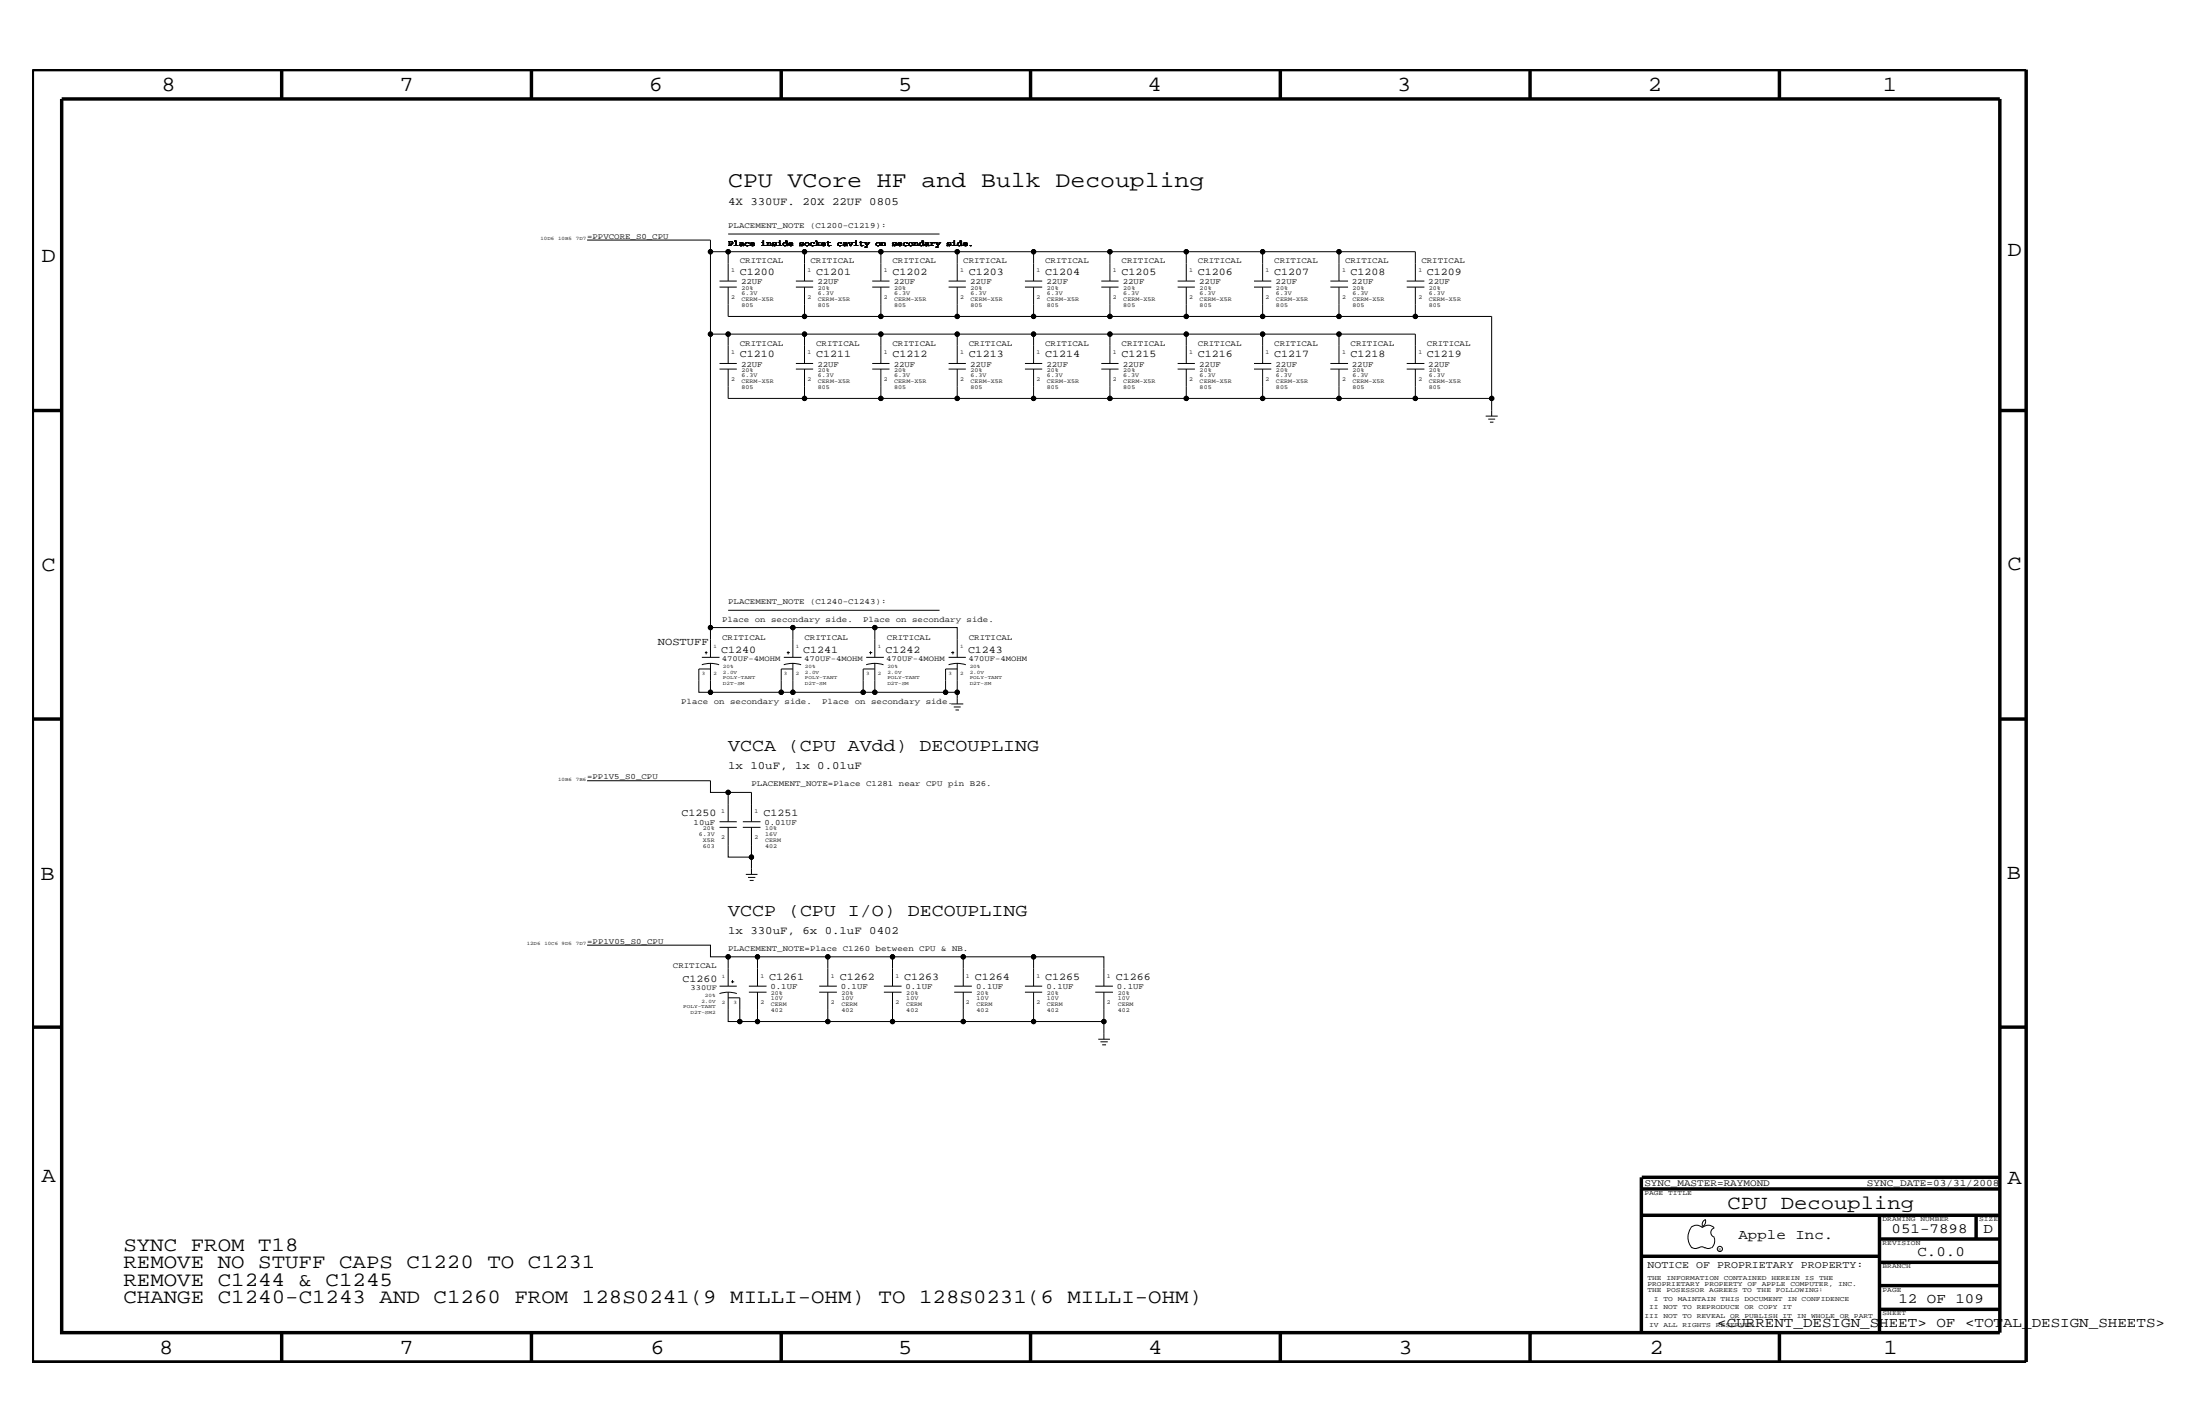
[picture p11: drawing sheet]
<svg xmlns="http://www.w3.org/2000/svg" width="432mm" height="279mm" viewBox="0 0 432 279" stroke-linecap="round" stroke-linejoin="round" font-family="sans-serif">
<g fill="none" stroke="#000" stroke-width=".2">
<path d="M115.2 47.1h24.2v2.3h3.5M139.4 49.4v16.2M141.2 56.3h3.4M141.2 55.1h3.4M142.9 56.3v5.8h15M142.9 45.9h41.5M156.2 56.3h3.4M156.2 55.1h3.4M157.9 56.3v5.8h15v-5.8M157.9 49.4h-15v5.7M171.2 56.3h3.4M171.2 55.1h3.4"/>
<path d="M172.9 49.4h-15v5.7M186.2 56.3h3.4M186.2 55.1h3.4M187.9 49.4h-15v5.7M187.9 56.3v5.8M201.2 56.3h3.4M201.2 55.1h3.4M202.9 49.4h-15v5.7M202.9 56.3v5.8M216.2 56.3h3.3M216.2 55.1h3.3M217.8 56.3v5.8h15v-5.8"/>
<path d="M217.8 49.4h-14.9v5.7M231.1 56.3h3.4M231.1 55.1h3.4M232.8 49.4h-15v5.7M246.1 56.3h3.4M246.1 55.1h3.4M247.8 56.3v5.8h15v-5.8M247.8 49.4h-15v5.7M261.1 56.3h3.5M261.1 55.1h3.5M262.8 55.1v-5.7h15v5.7M262.8 49.4h-15v5.7"/>
<path d="M276.1 56.3h3.5M276.1 55.1h3.5M277.8 56.3v5.8M139.4 65.6v57.5h16.2v5.9M139.4 65.6h3.5M141.2 72.4h3.4M141.2 71.3h3.4M142.9 72.4v5.8h15M156.2 72.4h3.4M156.2 71.3h3.4M157.9 72.4v5.8h15v-5.8M157.9 65.6h-15v5.7"/>
<path d="M171.2 72.4h3.4M171.2 71.3h3.4M172.9 65.6h-15v5.7M172.9 78.2h44.9M172.9 62.1h44.9M186.2 72.4h3.4M186.2 71.3h3.4M187.9 65.6h-15v5.7M187.9 72.4v5.8M201.2 72.4h3.4M201.2 71.3h3.4M202.9 65.6h-15v5.7"/>
<path d="M202.9 72.4v5.8M216.2 72.4h3.3M216.2 71.3h3.3M217.8 72.4v5.8h15v-5.8M217.8 65.6h-14.9v5.7M231.1 72.4h3.4M231.1 71.3h3.4M232.8 65.6h-15v5.7M232.8 78.2h15M232.8 62.1h15M246.1 72.4h3.4M246.1 71.3h3.4"/>
<path d="M247.8 72.4v5.8h15v-5.8M247.8 65.6h-15v5.7M261.1 72.4h3.5M261.1 71.3h3.5M262.8 71.3v-5.7h15v5.7M262.8 65.6h-15v5.7M262.8 62.1h30v19.5M262.8 78.2h30M276.1 72.4h3.5M276.1 71.3h3.5M277.8 72.4v5.8M291.6 81.6h2.4"/>
<path d="M292.1 82.2h1.4M292.4 82.8h.7M142.9 119.7h41.5M137.7 130.4a5.5 5.5 0 0 1 3.4 0M137.8 129h3.4M138.3 128h.6M138.6 127.8v.6M139.4 130.1v5.7h-2.2v-4.5h2.2M139.4 123.1v5.9M139.4 135.8h13.9M153.8 130.4a5.5 5.5 0 0 1 3.4 0M153.8 129h3.5"/>
<path d="M154.4 128h.6M154.7 127.8v.6M155.6 130.1v5.7h13.8M155.6 131.3h-2.3v4.5h2.3M155.6 123.1h16.1M170 130.4a5.5 5.5 0 0 1 3.4 0M170 129h3.5M170.6 128h.6M170.9 127.8v.6M171.7 130.1v5.7h13.9M171.7 131.3h-2.3v4.5h2.3M171.7 129v-5.9h16.2v5.9"/>
<path d="M186.2 130.4a5.5 5.5 0 0 1 3.4 0M186.2 129h3.4M186.7 138.1h2.4M186.7 128h.6M187 127.8v.6M187.2 138.7h1.4M187.5 139.3h.7M187.9 131.3h-2.3v4.5h2.3M187.9 130.1v8M115.2 153.2h24.2v2.3h3.5v5.7M142.9 155.5h4.6v5.7M141.2 162.3h3.4"/>
<path d="M141.2 161.2h3.4M142.9 162.3v5.9h4.6v-5.9M145.8 162.3h3.5M145.8 161.2h3.5M146.4 171.6h2.3M146.8 172.2h1.5M147.2 172.7h.7M147.5 168.2v3.4M115.2 185.4h24.2v2.3h3.5v5.8M141.2 194.9a5.5 5.5 0 0 1 3.4 0M141.2 193.5h3.4M142.9 195.8h2.3v4.6h3.5"/>
<path d="M142.9 194.7v5.7h2.3M142.9 187.7h5.8v5.8M143.5 192.6h.6M143.8 192.3v.6M147 193.5h3.5M147 194.7h3.5M148.7 194.7v5.7h13.8M148.7 187.7h13.8v5.8M160.8 193.5h3.5M160.8 194.7h3.5M162.5 194.7v5.7h12.7M162.5 187.7h12.7v5.8"/>
<path d="M173.5 193.5h3.5M173.5 194.7h3.5M175.2 194.7v5.7h13.9M175.2 187.7h13.9v5.8M187.3 193.5h3.5M187.3 194.7h3.5M189.1 194.7v5.7h13.8M189.1 187.7h13.8v5.8M201.2 193.5h3.4M201.2 194.7h3.4M202.9 194.7v5.7h13.8v-5.7M202.9 187.7h13.8v5.8"/>
<path d="M215 193.5h3.4M215 194.7h3.4M215.6 203.9h2.2M216 204.4h1.4M216.3 205h.8M216.7 200.4v3.5M334.7 239.3l.1 .3a1.19 1.19 0 0 1-.6 1.1M334.8 239.3a1.02 1.02 0 0 0-.6 1.3M331.8 240.9a1.61 1.61 0 0 1 2.4 0M331.9 241a3.1 3.1 0 0 0 .2 3.9M332.1 244.8l.6 .2 .7-.2M333.4 244.9l.6-.3 .7 .3"/>
<path d="M334.1 240.9a1.61 1.61 0 0 1 2.3 0M334.6 244.8l.7 .2 .6-.2M336.4 242.8l.2 .6a1.95 1.95 0 0 1-.6 1.4M336.5 240.9a.93 .93 0 0 0-.7 .9 .93 .93 0 0 0 .7 .9"/>
<circle cx="139.4" cy="49.4" r=".42"/>
<circle cx="142.9" cy="49.4" r=".42"/>
<circle cx="157.9" cy="49.4" r=".42"/>
<circle cx="172.9" cy="49.4" r=".42"/>
<circle cx="187.9" cy="49.4" r=".42"/>
<circle cx="202.9" cy="49.4" r=".42"/>
<circle cx="217.8" cy="49.4" r=".42"/>
<circle cx="232.8" cy="49.4" r=".42"/>
<circle cx="247.8" cy="49.4" r=".42"/>
<circle cx="262.8" cy="49.4" r=".42"/>
<circle cx="139.4" cy="65.6" r=".42"/>
<circle cx="142.9" cy="65.6" r=".42"/>
<circle cx="157.9" cy="78.2" r=".42"/>
<circle cx="157.9" cy="62.1" r=".42"/>
<circle cx="157.9" cy="65.6" r=".42"/>
<circle cx="172.9" cy="62.1" r=".42"/>
<circle cx="172.9" cy="78.2" r=".42"/>
<circle cx="172.9" cy="65.6" r=".42"/>
<circle cx="187.9" cy="62.1" r=".42"/>
<circle cx="187.9" cy="65.6" r=".42"/>
<circle cx="187.9" cy="78.2" r=".42"/>
<circle cx="202.9" cy="78.2" r=".42"/>
<circle cx="202.9" cy="65.6" r=".42"/>
<circle cx="202.9" cy="62.1" r=".42"/>
<circle cx="217.8" cy="65.6" r=".42"/>
<circle cx="217.8" cy="78.2" r=".42"/>
<circle cx="217.8" cy="62.1" r=".42"/>
<circle cx="232.8" cy="78.2" r=".42"/>
<circle cx="232.8" cy="62.1" r=".42"/>
<circle cx="232.8" cy="65.6" r=".42"/>
<circle cx="247.8" cy="62.1" r=".42"/>
<circle cx="247.8" cy="65.6" r=".42"/>
<circle cx="247.8" cy="78.2" r=".42"/>
<circle cx="262.8" cy="62.1" r=".42"/>
<circle cx="262.8" cy="65.6" r=".42"/>
<circle cx="262.8" cy="78.2" r=".42"/>
<circle cx="277.8" cy="78.2" r=".42"/>
<circle cx="277.8" cy="62.1" r=".42"/>
<circle cx="292.8" cy="78.2" r=".42"/>
<circle cx="139.4" cy="135.8" r=".42"/>
<circle cx="139.4" cy="123.1" r=".42"/>
<circle cx="153.3" cy="135.8" r=".42"/>
<circle cx="155.6" cy="135.8" r=".42"/>
<circle cx="155.6" cy="123.1" r=".42"/>
<circle cx="169.4" cy="135.8" r=".42"/>
<circle cx="171.7" cy="135.8" r=".42"/>
<circle cx="171.7" cy="123.1" r=".42"/>
<circle cx="185.6" cy="135.8" r=".42"/>
<circle cx="187.9" cy="135.8" r=".42"/>
<circle cx="142.9" cy="155.5" r=".42"/>
<circle cx="147.5" cy="168.2" r=".42"/>
<circle cx="142.9" cy="187.7" r=".42"/>
<circle cx="148.7" cy="187.7" r=".42"/>
<circle cx="162.5" cy="187.7" r=".42"/>
<circle cx="175.2" cy="187.7" r=".42"/>
<circle cx="189.1" cy="187.7" r=".42"/>
<circle cx="202.9" cy="187.7" r=".42"/>
<circle cx="145.2" cy="200.4" r=".42"/>
<circle cx="148.7" cy="200.4" r=".42"/>
<circle cx="162.5" cy="200.4" r=".42"/>
<circle cx="175.2" cy="200.4" r=".42"/>
<circle cx="189.1" cy="200.4" r=".42"/>
<circle cx="202.9" cy="200.4" r=".42"/>
<circle cx="216.7" cy="200.4" r=".42"/>
<circle cx="337.6" cy="245.1" r=".51"/>
</g>
<g fill="none" stroke="#000" stroke-width=".68" stroke-linecap="butt">
<path d="M6.4 13.7h391.3v253.5h-391.3zM12.1 19.4h380.4v242.1h-380.4zM55.3 13.7v5.7M104.3 13.7v5.7M153.3 13.7v5.7M202.3 13.7v5.7M251.3 13.7v5.7M300.3 13.7v5.7M349.3 13.7v5.7M6.4 80.5h5.7M392.5 80.5h5.2M6.4 141.1h5.7"/>
<path d="M392.5 141.1h5.2M6.4 201.5h5.7M392.5 201.5h5.2M322.2 231v30.5M322.2 233.3h70.3M322.2 238.4h70.3M322.2 231h70.3M368.9 238.4v23.1M387.9 238.4v4.7M322.2 246.5h46.7M368.9 256.9h23.6M368.9 252.3h23.6"/>
<path d="M368.9 247.7h23.6M368.9 243.1h23.6M55.3 261.5v5.7M104.3 261.5v5.7M153.3 261.5v5.7M202.3 261.7v5.5M251.3 261.5v5.7M300.3 261.5v5.7M349.3 261.5v5.7"/>
</g>
<g fill="#000">
<circle cx="139.4" cy="49.4" r=".42"/>
<circle cx="142.9" cy="49.4" r=".42"/>
<circle cx="157.9" cy="49.4" r=".42"/>
<circle cx="172.9" cy="49.4" r=".42"/>
<circle cx="187.9" cy="49.4" r=".42"/>
<circle cx="202.9" cy="49.4" r=".42"/>
<circle cx="217.8" cy="49.4" r=".42"/>
<circle cx="232.8" cy="49.4" r=".42"/>
<circle cx="247.8" cy="49.4" r=".42"/>
<circle cx="262.8" cy="49.4" r=".42"/>
<circle cx="139.4" cy="65.6" r=".42"/>
<circle cx="142.9" cy="65.6" r=".42"/>
<circle cx="157.9" cy="78.2" r=".42"/>
<circle cx="157.9" cy="62.1" r=".42"/>
<circle cx="157.9" cy="65.6" r=".42"/>
<circle cx="172.9" cy="62.1" r=".42"/>
<circle cx="172.9" cy="78.2" r=".42"/>
<circle cx="172.9" cy="65.6" r=".42"/>
<circle cx="187.9" cy="62.1" r=".42"/>
<circle cx="187.9" cy="65.6" r=".42"/>
<circle cx="187.9" cy="78.2" r=".42"/>
<circle cx="202.9" cy="78.2" r=".42"/>
<circle cx="202.9" cy="65.6" r=".42"/>
<circle cx="202.9" cy="62.1" r=".42"/>
<circle cx="217.8" cy="65.6" r=".42"/>
<circle cx="217.8" cy="78.2" r=".42"/>
<circle cx="217.8" cy="62.1" r=".42"/>
<circle cx="232.8" cy="78.2" r=".42"/>
<circle cx="232.8" cy="62.1" r=".42"/>
<circle cx="232.8" cy="65.6" r=".42"/>
<circle cx="247.8" cy="62.1" r=".42"/>
<circle cx="247.8" cy="65.6" r=".42"/>
<circle cx="247.8" cy="78.2" r=".42"/>
<circle cx="262.8" cy="62.1" r=".42"/>
<circle cx="262.8" cy="65.6" r=".42"/>
<circle cx="262.8" cy="78.2" r=".42"/>
<circle cx="277.8" cy="78.2" r=".42"/>
<circle cx="277.8" cy="62.1" r=".42"/>
<circle cx="292.8" cy="78.2" r=".42"/>
<circle cx="139.4" cy="135.8" r=".42"/>
<circle cx="139.4" cy="123.1" r=".42"/>
<circle cx="153.3" cy="135.8" r=".42"/>
<circle cx="155.6" cy="135.8" r=".42"/>
<circle cx="155.6" cy="123.1" r=".42"/>
<circle cx="169.4" cy="135.8" r=".42"/>
<circle cx="171.7" cy="135.8" r=".42"/>
<circle cx="171.7" cy="123.1" r=".42"/>
<circle cx="185.6" cy="135.8" r=".42"/>
<circle cx="187.9" cy="135.8" r=".42"/>
<circle cx="142.9" cy="155.5" r=".42"/>
<circle cx="147.5" cy="168.2" r=".42"/>
<circle cx="142.9" cy="187.7" r=".42"/>
<circle cx="148.7" cy="187.7" r=".42"/>
<circle cx="162.5" cy="187.7" r=".42"/>
<circle cx="175.2" cy="187.7" r=".42"/>
<circle cx="189.1" cy="187.7" r=".42"/>
<circle cx="202.9" cy="187.7" r=".42"/>
<circle cx="145.2" cy="200.4" r=".42"/>
<circle cx="148.7" cy="200.4" r=".42"/>
<circle cx="162.5" cy="200.4" r=".42"/>
<circle cx="175.2" cy="200.4" r=".42"/>
<circle cx="189.1" cy="200.4" r=".42"/>
<circle cx="202.9" cy="200.4" r=".42"/>
<circle cx="216.7" cy="200.4" r=".42"/>
</g>
<text font-size="4.4" x="142.9" y="36.7">CPU VCore HF and Bulk Decoupling</text>
<g font-size="4.2">
<text x="31.7" y="17.8">8</text>
<text x="78.4" y="17.8">7</text>
<text x="127.3" y="17.8">6</text>
<text x="176.3" y="17.8">5</text>
<text x="225.2" y="17.8">4</text>
<text x="274.2" y="17.8">3</text>
<text x="323.4" y="17.8">2</text>
<text x="369.6" y="17.8">1</text>
<text x="8.1" y="51.3">D</text>
<text x="394" y="50.3">D</text>
<text x="8.1" y="112.1">C</text>
<text x="394" y="111.9">C</text>
<text x="8" y="172.7">B</text>
<text x="393.9" y="172.5">B</text>
<text x="8.1" y="232">A</text>
<text x="394" y="232.4">A</text>
<text x="31.2" y="265.6">8</text>
<text x="78.4" y="265.6">7</text>
<text x="127.7" y="265.6">6</text>
<text x="176.3" y="265.6">5</text>
<text x="225.4" y="265.6">4</text>
<text x="274.5" y="265.6">3</text>
<text x="323.8" y="265.6">2</text>
<text x="369.7" y="265.6">1</text>
</g>
<g font-size="4">
<text x="24.2" y="245.4">SYNC FROM T18</text>
<text x="24.2" y="248.9">REMOVE NO STUFF CAPS C1220 TO C1231</text>
<text x="24.2" y="252.3">REMOVE C1244 &amp; C1245</text>
<text x="24.2" y="255.7">CHANGE C1240-C1243 AND C1260 FROM 128S0241(9 MILLI-OHM) TO 128S0231(6 MILLI-OHM)</text>
</g>
<text font-size="3.9" x="339" y="237.3">CPU Decoupling</text>
<g font-size="3.5">
<text x="142.9" y="147.3">VCCA (CPU AVdd) DECOUPLING</text>
<text x="142.9" y="179.7">VCCP (CPU I/O) DECOUPLING</text>
</g>
<g font-size="2.8">
<text x="341.2" y="243.1">Apple Inc.</text>
<text x="371.3" y="241.9">051-7898</text>
<text x="389.3" y="241.9">D</text>
<text x="376.3" y="246.5">C.0.0</text>
<text x="372.6" y="255.7">12 OF 109</text>
<text x="337.1" y="260.4">&lt;CURRENT_DESIGN_SHEET&gt; OF &lt;TOTAL_DESIGN_SHEETS&gt;</text>
</g>
<g font-size="2.2">
<text x="142.9" y="40.2">4X 330UF. 20X 22UF 0805</text>
<text x="142.9" y="150.8">1x 10uF, 1x 0.01uF</text>
<text x="142.9" y="183.2">1x 330uF, 6x 0.1uF 0402</text>
</g>
<text font-size="2.1" x="129.1" y="126.6">NOSTUFF</text>
<g font-size="2">
<text x="145.2" y="54">C1200</text>
<text x="160.2" y="54">C1201</text>
<text x="175.2" y="54">C1202</text>
<text x="190.2" y="54">C1203</text>
<text x="205.1" y="54">C1204</text>
<text x="220.1" y="54">C1205</text>
<text x="235.1" y="54">C1206</text>
<text x="250.1" y="54">C1207</text>
<text x="265.1" y="54">C1208</text>
<text x="280.1" y="54">C1209</text>
<text x="145.2" y="70.1">C1210</text>
<text x="160.2" y="70.1">C1211</text>
<text x="175.2" y="70.1">C1212</text>
<text x="190.2" y="70.1">C1213</text>
<text x="205.1" y="70.1">C1214</text>
<text x="220.1" y="70.1">C1215</text>
<text x="235.1" y="70.1">C1216</text>
<text x="250.1" y="70.1">C1217</text>
<text x="265.1" y="70.1">C1218</text>
<text x="280.1" y="70.1">C1219</text>
<text x="141.6" y="128.1">C1240</text>
<text x="157.6" y="128.1">C1241</text>
<text x="173.8" y="128.1">C1242</text>
<text x="190" y="128.1">C1243</text>
<text x="133.8" y="160">C1250</text>
<text x="149.9" y="160">C1251</text>
<text x="133.9" y="192.7">C1260</text>
<text x="151" y="192.3">C1261</text>
<text x="164.8" y="192.3">C1262</text>
<text x="177.5" y="192.3">C1263</text>
<text x="191.3" y="192.3">C1264</text>
<text x="205.1" y="192.3">C1265</text>
<text x="219" y="192.3">C1266</text>
<text x="323.3" y="248.9">NOTICE OF PROPRIETARY PROPERTY:</text>
</g>
<g font-size="1.9">
<text x="322.7" y="232.7">SYNC_MASTER=RAYMOND</text>
<text x="366.4" y="232.7">SYNC_DATE=03/31/2008</text>
</g>
<g font-size="1.6">
<text x="115.2" y="46.8">=PPVCORE_S0_CPU</text>
<text x="142.9" y="44.8">PLACEMENT_NOTE (C1200-C1219):</text>
<text x="142.9" y="48.2">Place inside socket cavity on secondary side.</text>
<text x="145.2" y="51.7">CRITICAL</text>
<text x="159.1" y="51.7">CRITICAL</text>
<text x="175.2" y="51.7">CRITICAL</text>
<text x="189.1" y="51.7">CRITICAL</text>
<text x="205.1" y="51.7">CRITICAL</text>
<text x="220.1" y="51.7">CRITICAL</text>
<text x="235.1" y="51.7">CRITICAL</text>
<text x="250.1" y="51.7">CRITICAL</text>
<text x="264" y="51.7">CRITICAL</text>
<text x="279" y="51.7">CRITICAL</text>
<text x="145.5" y="55.7">22UF</text>
<text x="160.4" y="55.7">22UF</text>
<text x="175.4" y="55.7">22UF</text>
<text x="190.4" y="55.7">22UF</text>
<text x="205.4" y="55.7">22UF</text>
<text x="220.4" y="55.7">22UF</text>
<text x="235.4" y="55.7">22UF</text>
<text x="250.4" y="55.7">22UF</text>
<text x="265.3" y="55.7">22UF</text>
<text x="280.3" y="55.7">22UF</text>
<text x="145.2" y="67.8">CRITICAL</text>
<text x="145.5" y="71.9">22UF</text>
<text x="160.2" y="67.8">CRITICAL</text>
<text x="160.4" y="71.9">22UF</text>
<text x="175.2" y="67.8">CRITICAL</text>
<text x="175.4" y="71.9">22UF</text>
<text x="190.2" y="67.8">CRITICAL</text>
<text x="190.4" y="71.9">22UF</text>
<text x="205.1" y="67.8">CRITICAL</text>
<text x="205.4" y="71.9">22UF</text>
<text x="220.1" y="67.8">CRITICAL</text>
<text x="220.4" y="71.9">22UF</text>
<text x="235.1" y="67.8">CRITICAL</text>
<text x="235.4" y="71.9">22UF</text>
<text x="250.1" y="67.8">CRITICAL</text>
<text x="250.4" y="71.9">22UF</text>
<text x="265.1" y="67.8">CRITICAL</text>
<text x="265.3" y="71.9">22UF</text>
<text x="280.1" y="67.8">CRITICAL</text>
<text x="280.3" y="71.9">22UF</text>
<text x="142.9" y="118.6">PLACEMENT_NOTE (C1240-C1243):</text>
<text x="141.7" y="122">Place on secondary side.</text>
<text x="141.7" y="125.5">CRITICAL</text>
<text x="157.9" y="125.5">CRITICAL</text>
<text x="169.4" y="122">Place on secondary side.</text>
<text x="174.1" y="125.5">CRITICAL</text>
<text x="190.2" y="125.5">CRITICAL</text>
<text x="133.7" y="138.1">Place on secondary side.</text>
<text x="161.4" y="138.1">Place on secondary side.</text>
<text x="115.2" y="152.9">=PP1V5_S0_CPU</text>
<text x="147.5" y="154.3">PLACEMENT_NOTE=Place C1281 near CPU pin B26.</text>
<text x="136.1" y="161.8">10uF</text>
<text x="150" y="161.8">0.01UF</text>
<text x="115.2" y="185.2">=PP1V05_S0_CPU</text>
<text x="132.1" y="190">CRITICAL</text>
<text x="142.9" y="186.5">PLACEMENT_NOTE=Place C1260 between CPU &amp; NB.</text>
<text x="151.2" y="194.1">0.1UF</text>
<text x="165" y="194.1">0.1UF</text>
<text x="177.7" y="194.1">0.1UF</text>
<text x="191.6" y="194.1">0.1UF</text>
<text x="205.4" y="194.1">0.1UF</text>
<text x="219.2" y="194.1">0.1UF</text>
</g>
<g font-size="1.5">
<text x="141.6" y="129.7">470UF-4MOHM</text>
<text x="157.8" y="129.7">470UF-4MOHM</text>
<text x="173.9" y="129.7">470UF-4MOHM</text>
<text x="190.1" y="129.7">470UF-4MOHM</text>
<text x="135.6" y="194.3">330UF</text>
</g>
<g font-size="1.4">
<text x="322.7" y="234.4">PAGE TITLE</text>
<text x="369.5" y="239.6">DRAWING NUMBER</text>
<text x="388.5" y="239.6">SIZE</text>
<text x="369.5" y="244.2">REVISION</text>
<text x="323.3" y="251.1">THE INFORMATION CONTAINED HEREIN IS THE</text>
<text x="369.5" y="248.9">BRANCH</text>
<text x="323.3" y="253.4">THE POSESSOR AGREES TO THE FOLLOWING:</text>
<text x="323.3" y="252.3">PROPRIETARY PROPERTY OF APPLE COMPUTER, INC.</text>
<text x="323.7" y="256.9">II NOT TO REPRODUCE OR COPY IT</text>
<text x="324.6" y="255.2">I TO MAINTAIN THIS DOCUMENT IN CONFIDENCE</text>
<text x="369.5" y="253.4">PAGE</text>
<text x="322.7" y="258.6">III NOT TO REVEAL OR PUBLISH IT IN WHOLE OR PART</text>
<text x="323.7" y="260.4">IV ALL RIGHTS RESERVED</text>
<text x="369.5" y="258.1">SHEET</text>
</g>
<g font-size="1.2">
<text x="143.5" y="53.5">1</text>
<text x="158.5" y="53.5">1</text>
<text x="173.5" y="53.5">1</text>
<text x="188.5" y="53.5">1</text>
<text x="203.5" y="53.5">1</text>
<text x="218.4" y="53.5">1</text>
<text x="233.4" y="53.5">1</text>
<text x="248.4" y="53.5">1</text>
<text x="263.4" y="53.5">1</text>
<text x="278.4" y="53.5">1</text>
<text x="143.5" y="58.6">2</text>
<text x="145.5" y="59">CERM-X5R</text>
<text x="145.5" y="57.9">6.3V</text>
<text x="145.5" y="56.9">20%</text>
<text x="158.5" y="58.6">2</text>
<text x="160.5" y="56.9">20%</text>
<text x="160.5" y="57.9">6.3V</text>
<text x="160.5" y="59">CERM-X5R</text>
<text x="173.5" y="58.6">2</text>
<text x="175.5" y="59">CERM-X5R</text>
<text x="175.5" y="57.9">6.3V</text>
<text x="175.5" y="56.9">20%</text>
<text x="188.5" y="58.6">2</text>
<text x="190.5" y="56.9">20%</text>
<text x="190.5" y="57.9">6.3V</text>
<text x="190.5" y="59">CERM-X5R</text>
<text x="203.5" y="58.6">2</text>
<text x="205.5" y="59">CERM-X5R</text>
<text x="205.5" y="57.9">6.3V</text>
<text x="205.5" y="56.9">20%</text>
<text x="218.4" y="58.6">2</text>
<text x="220.5" y="56.9">20%</text>
<text x="220.5" y="57.9">6.3V</text>
<text x="220.5" y="59">CERM-X5R</text>
<text x="233.4" y="58.6">2</text>
<text x="235.5" y="59">CERM-X5R</text>
<text x="235.5" y="57.9">6.3V</text>
<text x="235.5" y="56.9">20%</text>
<text x="248.4" y="58.6">2</text>
<text x="250.4" y="56.9">20%</text>
<text x="250.4" y="57.9">6.3V</text>
<text x="250.4" y="59">CERM-X5R</text>
<text x="263.4" y="58.6">2</text>
<text x="265.4" y="59">CERM-X5R</text>
<text x="265.4" y="57.9">6.3V</text>
<text x="265.4" y="56.9">20%</text>
<text x="278.4" y="58.6">2</text>
<text x="280.4" y="56.9">20%</text>
<text x="280.4" y="57.9">6.3V</text>
<text x="280.4" y="59">CERM-X5R</text>
<text x="145.5" y="60.2">805</text>
<text x="160.5" y="60.2">805</text>
<text x="175.5" y="60.2">805</text>
<text x="190.5" y="60.2">805</text>
<text x="205.5" y="60.2">805</text>
<text x="220.5" y="60.2">805</text>
<text x="235.5" y="60.2">805</text>
<text x="250.4" y="60.2">805</text>
<text x="265.4" y="60.2">805</text>
<text x="280.4" y="60.2">805</text>
<text x="143.5" y="69.5">1</text>
<text x="158.5" y="69.5">1</text>
<text x="173.5" y="69.5">1</text>
<text x="188.5" y="69.5">1</text>
<text x="203.5" y="69.5">1</text>
<text x="218.4" y="69.5">1</text>
<text x="233.4" y="69.5">1</text>
<text x="248.4" y="69.5">1</text>
<text x="263.4" y="69.5">1</text>
<text x="278.4" y="69.5">1</text>
<text x="143.5" y="74.8">2</text>
<text x="145.5" y="74">6.3V</text>
<text x="145.5" y="75.2">CERM-X5R</text>
<text x="145.5" y="73">20%</text>
<text x="145.5" y="76.4">805</text>
<text x="158.5" y="74.8">2</text>
<text x="160.5" y="75.2">CERM-X5R</text>
<text x="160.5" y="74">6.3V</text>
<text x="160.5" y="73">20%</text>
<text x="160.5" y="76.4">805</text>
<text x="173.5" y="74.8">2</text>
<text x="175.5" y="75.2">CERM-X5R</text>
<text x="175.5" y="74">6.3V</text>
<text x="175.5" y="73">20%</text>
<text x="175.5" y="76.4">805</text>
<text x="188.5" y="74.8">2</text>
<text x="190.5" y="76.4">805</text>
<text x="190.5" y="73">20%</text>
<text x="190.5" y="74">6.3V</text>
<text x="190.5" y="75.2">CERM-X5R</text>
<text x="203.5" y="74.8">2</text>
<text x="205.5" y="75.2">CERM-X5R</text>
<text x="205.5" y="74">6.3V</text>
<text x="205.5" y="73">20%</text>
<text x="205.5" y="76.4">805</text>
<text x="218.4" y="74.8">2</text>
<text x="220.5" y="76.4">805</text>
<text x="220.5" y="73">20%</text>
<text x="220.5" y="74">6.3V</text>
<text x="220.5" y="75.2">CERM-X5R</text>
<text x="233.4" y="74.8">2</text>
<text x="235.5" y="75.2">CERM-X5R</text>
<text x="235.5" y="74">6.3V</text>
<text x="235.5" y="73">20%</text>
<text x="235.5" y="76.4">805</text>
<text x="248.4" y="74.8">2</text>
<text x="250.4" y="76.4">805</text>
<text x="250.4" y="73">20%</text>
<text x="250.4" y="74">6.3V</text>
<text x="250.4" y="75.2">CERM-X5R</text>
<text x="263.4" y="74.8">2</text>
<text x="265.4" y="75.2">CERM-X5R</text>
<text x="265.4" y="74">6.3V</text>
<text x="265.4" y="73">20%</text>
<text x="265.4" y="76.4">805</text>
<text x="278.4" y="74.8">2</text>
<text x="280.4" y="76.4">805</text>
<text x="280.4" y="73">20%</text>
<text x="280.4" y="74">6.3V</text>
<text x="280.4" y="75.2">CERM-X5R</text>
<text x="141.6" y="159.5">1</text>
<text x="148.1" y="159.5">1</text>
<text x="137.2" y="163.9">6.3V</text>
<text x="137.9" y="166.3">603</text>
<text x="137.9" y="165.1">X5R</text>
<text x="137.9" y="162.9">20%</text>
<text x="141.6" y="164.7">2</text>
<text x="148.1" y="164.7">2</text>
<text x="150.2" y="162.9">10%</text>
<text x="150.2" y="166.3">402</text>
<text x="150.2" y="165.1">CERM</text>
<text x="150.2" y="163.9">16V</text>
<text x="149.3" y="191.8">1</text>
<text x="163.1" y="191.8">1</text>
<text x="175.8" y="191.8">1</text>
<text x="189.6" y="191.8">1</text>
<text x="203.5" y="191.8">1</text>
<text x="217.3" y="191.8">1</text>
<text x="149.3" y="197">2</text>
<text x="151.3" y="196.3">10V</text>
<text x="151.3" y="195.2">20%</text>
<text x="151.3" y="197.4">CERM</text>
<text x="163.1" y="197">2</text>
<text x="165.2" y="196.3">10V</text>
<text x="165.2" y="197.4">CERM</text>
<text x="165.2" y="195.2">20%</text>
<text x="175.8" y="197">2</text>
<text x="177.9" y="196.3">10V</text>
<text x="177.9" y="197.4">CERM</text>
<text x="177.9" y="195.2">20%</text>
<text x="189.6" y="197">2</text>
<text x="191.7" y="196.3">10V</text>
<text x="191.7" y="197.4">CERM</text>
<text x="191.7" y="195.2">20%</text>
<text x="203.5" y="197">2</text>
<text x="205.5" y="197.4">CERM</text>
<text x="205.5" y="196.3">10V</text>
<text x="205.5" y="195.2">20%</text>
<text x="217.3" y="197">2</text>
<text x="219.4" y="196.3">10V</text>
<text x="219.4" y="197.4">CERM</text>
<text x="219.4" y="195.2">20%</text>
<text x="151.3" y="198.6">402</text>
<text x="165.2" y="198.6">402</text>
<text x="177.9" y="198.6">402</text>
<text x="191.7" y="198.6">402</text>
<text x="205.5" y="198.6">402</text>
<text x="219.4" y="198.6">402</text>
</g>
<g font-size="1">
<text x="106.1" y="47.1">10D6</text>
<text x="109.6" y="47.1">10B5</text>
<text x="113" y="47.1">7D7</text>
<text x="140" y="127.2">1</text>
<text x="141.9" y="131">20%</text>
<text x="156.2" y="127.2">1</text>
<text x="158" y="131">20%</text>
<text x="172.3" y="127.2">1</text>
<text x="174.2" y="131">20%</text>
<text x="188.5" y="127.2">1</text>
<text x="190.3" y="131">20%</text>
<text x="137.8" y="132.4">3</text>
<text x="140" y="132.4">2</text>
<text x="141.9" y="134.4">D2T-SM</text>
<text x="141.9" y="133.2">POLY-TANT</text>
<text x="141.9" y="132.2">2.0V</text>
<text x="153.8" y="132.4">3</text>
<text x="156.2" y="132.4">2</text>
<text x="158" y="134.4">D2T-SM</text>
<text x="158" y="132.2">2.0V</text>
<text x="158" y="133.2">POLY-TANT</text>
<text x="170" y="132.4">3</text>
<text x="172.3" y="132.4">2</text>
<text x="174.2" y="134.4">D2T-SM</text>
<text x="174.2" y="133.2">POLY-TANT</text>
<text x="174.2" y="132.2">2.0V</text>
<text x="186.2" y="132.4">3</text>
<text x="188.5" y="132.4">2</text>
<text x="190.3" y="134.4">D2T-SM</text>
<text x="190.3" y="132.2">2.0V</text>
<text x="190.3" y="133.2">POLY-TANT</text>
<text x="109.6" y="153.2">10B6</text>
<text x="113" y="153.2">7B6</text>
<text x="103.4" y="185.4">12D6</text>
<text x="106.8" y="185.4">10C6 9D5</text>
<text x="113" y="185.4">7D7</text>
<text x="141.6" y="191.8">1</text>
<text x="134.1" y="197.7">POLY-TANT</text>
<text x="137.7" y="196.7">2.0V</text>
<text x="138.3" y="195.6">20%</text>
<text x="141.6" y="197">2</text>
<text x="143.9" y="197">3</text>
<text x="135.6" y="198.9">D2T-SM2</text>
</g>
<text font-size=".9" x="337.3" y="245.4">R</text>
</svg>
